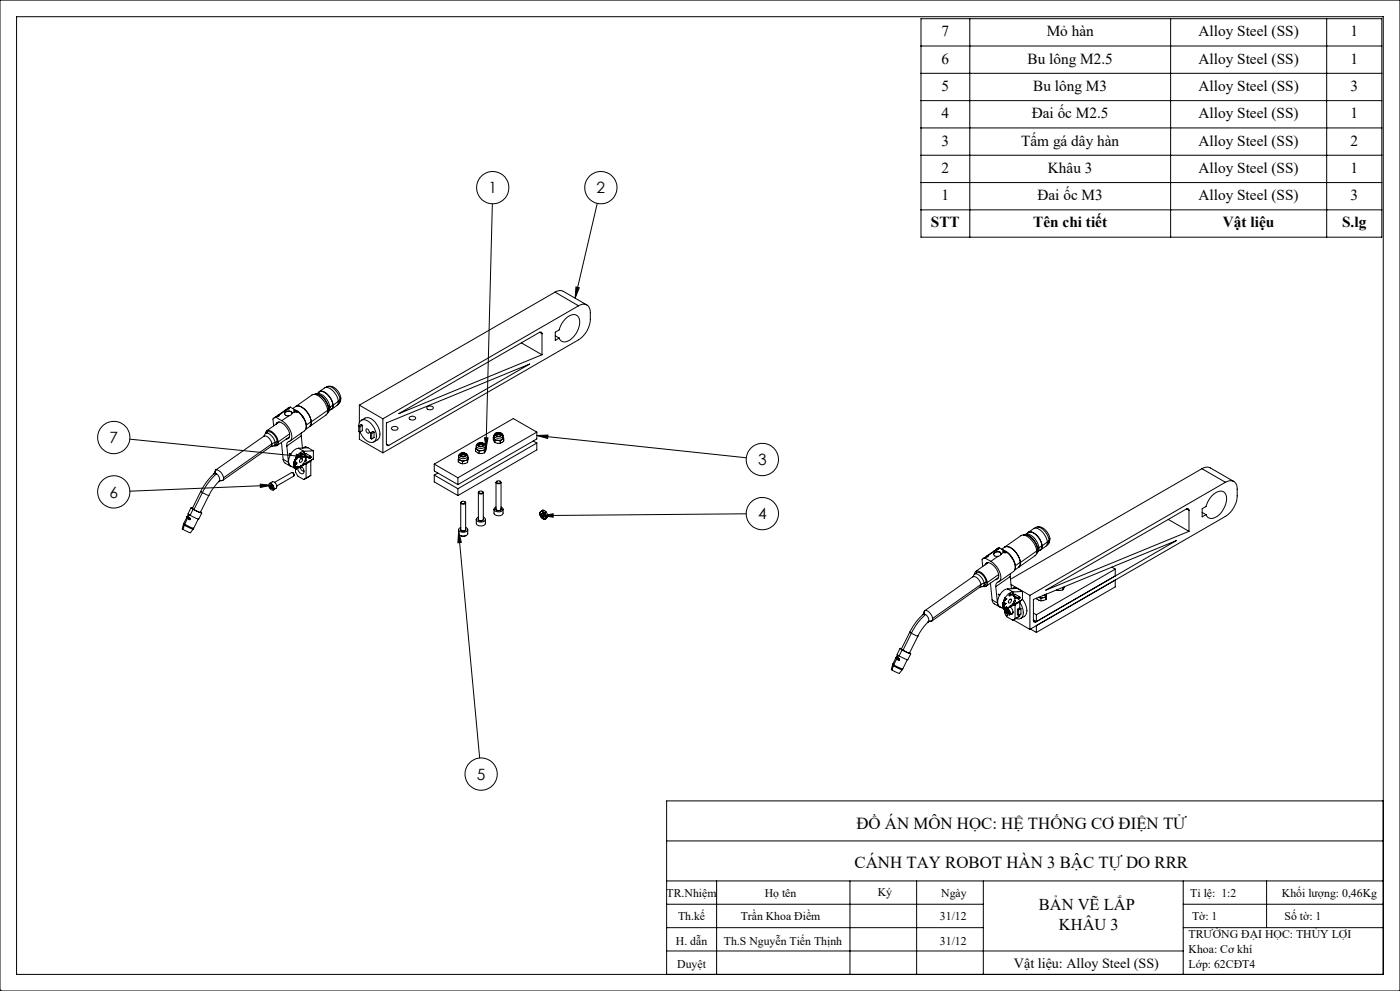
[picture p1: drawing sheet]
<svg xmlns="http://www.w3.org/2000/svg" width="420mm" height="297mm" viewBox="0 0 420 297" stroke-linecap="round" stroke-linejoin="round" font-family="sans-serif">
<g fill="none" stroke="#000" stroke-width=".3">
<path d="M5 5h410v287h-410zM276.3 5.6h138.2v65.5h-138.2zM276.3 13.8h138.2M290.9 5.6v65.5M351.2 5.6v65.5M398 5.6v65.5M276.3 22h138.2M276.3 30.2h138.2M276.3 38.3h138.2M276.3 46.5h138.2M276.3 54.7h138.2M147.7 61.1l-1.9 73.4"/>
<path d="M179.2 61l-6.7 28.4M276.3 62.9h138.2M161.9 99.6a.44 .44 0 0 1 .5 0 .44 .44 0 0 1 .2 .4M161.9 99.6l-42.2 24.4 42.9-17.7M161.9 99.6l.7 .4M166.5 87.6l.5-.3a2.14 2.14 0 0 1 2 0l7.1 4.1M166.5 87.6l7.1 4M166.5 87.6l-58.7 33.8M169.5 95.7a2.64 2.64 0 0 1 4-.7 5.8 5.8 0 0 1-2 6.5 2.29 2.29 0 0 1-3.5 .3l-.3-.5-1.1 .7v-2.4l1.1-.7 .9-2zM172.8 86l1 .3-1.3 3.1zM173.6 91.6a2.15 2.15 0 0 1 2.5-.2 2.15 2.15 0 0 1 1 2.3 8.3 8.3 0 0 1-3.5 8.1l-58.7 33.9M173.6 91.6l-58.7 33.9"/>
<path d="M94.2 118.2a2.72 2.72 0 0 1 3.2 1.5l1 1.7 .3 1.1M94.5 118.2a4.3 4.3 0 0 1 4 3.7l.1 .5M94.7 118a3.5 3.5 0 0 1 3.8 2.5l.5 1.5M95.1 118a1.95 1.95 0 0 1 3.2 .4l1.1 1.4 .5 1.6M95.5 117.6l.1-.1a2.42 2.42 0 0 1 3.2 1.3l.9 1.6 .2 1M95.8 117.4l1.6-1.1a2.5 2.5 0 0 1 2.9 1.3l.7 1.1 .5 1.6M97.7 116.1a1.92 1.92 0 0 1 2.8 .7l1.1 1.5 .4 1.6M98.6 115.8a3.7 3.7 0 0 1 3.6 3.5M102 119.9l-.1 .8-.6 .6M102 119.9l-.5 .3M102.2 119.3l-.2 1.3M102.2 119.3l-.2 .6"/>
<path d="M156.4 102.8l6.2 3.5M162.6 100v6.3M166.6 100.6l1.1 .7M38.9 131.6l53.2 5.4M79.2 130.7a1.03 1.03 0 0 1 .7-.8 1.03 1.03 0 0 1 1.1 .3l1 1.1 .5 1.4M79.2 130.7a2.3 2.3 0 0 1 2.4 2.3M79.2 130.7l-14.5 10.2M81.3 133.8l-14.5 10.2 .3-.8M81.6 133l-.3 .8M81.6 133l-14.5 10.2M82.5 132.7a.78 .78 0 0 1-.1 .8 .78 .78 0 0 1-.8 .2l-.3 .1M82.5 132.7l-.9 .3"/>
<path d="M82.5 125.1l-.3 .2M82.8 125.1l-.9 .5 .2 2M82.8 125.1l1.7 1M82.8 127.1l.2-.4a1.66 1.66 0 0 1 2.3 .5 3.7 3.7 0 0 1 1.3 4.1l-.7 .2M83 124.9l-.5 .2M83 124.9l-.2 .2M83.1 132.3a2.93 2.93 0 0 0-2.8-2.8l-.6 .3a.97 .97 0 0 1 .6-.8 .97 .97 0 0 1 1.1 .3l1.5 1.6 .6 1.5M83.1 132.3l-.1 .6-.8 .7a.91 .91 0 0 0 1-.2 .91 .91 0 0 0 .3-1M83.1 132.3l-.6 .4M83.2 126.6h.3M83.3 126.6l-.3 .4M83.6 124.3l.2 .1"/>
<path d="M83.6 124.3l-1.1 .8M83.6 124.3v.4M83.7 126.5l-3.7 2.6M83.8 124.4l-.2 .3-.6 .2M84.4 132.6l.5 5.1M84.5 126.1a5.9 5.9 0 0 1 3 5.5l-.2 .3a1.73 1.73 0 0 0-1.3 1.3v.5M84.9 137.7l.6 1.1 1.7 .9M84.9 137.7l1.6 .9M85.6 122.9l-2.3 1.6M86 122.8l-.4 .1M86 133.7l.5 4.9M86 122.8l-2.2 1.6"/>
<path d="M86.5 138.6a1.24 1.24 0 0 0 1 1.2M86.7 122.2h.2M86.7 122.2l-1.1 .7M86.7 124.6l-2.2 1.5M86.7 122.2v.3M86.8 136l.4 .1v.2zM86.9 122.2l-.3 .4-.6 .2M86.9 130.9l-3.8 2.6M86.9 130l-3.4 2.4M87.1 122l-.8 .4M87.1 122l-.2 .2M87.1 122l1.2 .7"/>
<path d="M87.2 136.1l-.1 .1M87.3 123.3l.3 .6M87.3 123.3a1.1 1.1 0 0 0-1.2-.1 1.1 1.1 0 0 0-.6 1l.4 .3 .8 .1M87.3 123.3v.1M87.3 123.4l.3 .4M87.3 123.4l-.7-.2-.7 .2-.5 .6M87.6 123.9l-.3 .5-.6 .2M88.1 139.1v.1M88.1 139.1h.1M88.1 139.2l.1 .1M88.2 139.3v.5M88.2 138.6h.1"/>
<path d="M88.2 139.8h.1M88.2 138.6v.5M88.3 138.5l-.1 .1M88.3 139.8l.1 .4M88.3 122.8a5.9 5.9 0 0 1 3.6 4.6M88.3 122.9l1 .5M88.3 123.4h1.1a5.2 5.2 0 0 1 2.2 5.4l-4.6 3.3M88.3 122.7l-.2 .3 .2 .4M88.3 123.4l-.7 .5M88.3 122.7l.1 .7M88.4 123.1l.7 .4M88.4 137.9h.1"/>
<path d="M88.4 137.9h.2M88.4 139.1l-.3 .1M88.4 139.1h.1M88.4 137.9l-.1 .6M88.4 137.9h.3M88.4 139h.1M88.4 139v.1M88.4 139l-.2 .1M88.4 139.1l-.2 .2M88.4 138.5l-.2 .1M88.4 138.5h.1M88.5 137.8l-.1 .1"/>
<path d="M88.5 139.5h.1M88.5 139l-.1 .1M88.5 138.4h.1M88.5 138.4l-.1 .1M88.5 139.5v.1M88.5 139.5l-.3 .3M88.5 138.5l-.3 .1M88.5 137.8h.2M88.5 139.6l-.2 .2M88.5 138.4l-.2 .1M88.5 139.1h.2M88.5 138.4v.1"/>
<path d="M88.5 139.1h.1M88.6 139.1h.1M88.6 137.9h.1M88.6 138.9h.1M88.6 138.8h.1M88.6 138.8v.1M88.6 138.7v.2M88.6 138.7h.3M88.6 138.7h.1M88.7 139l-.1 .1M88.7 139h.1M88.7 139l-.2 .1"/>
<path d="M88.7 139.9h.1M88.7 138.9h-.1M88.7 139.9l-.3 .3M88.7 140h.1M88.7 137.8h.1M88.7 137.8l-.1 .1M88.7 121.8a2.57 2.57 0 0 1 3.1 1.2l1.1 1.7 .5 1.7M88.7 121.8l4.9-3.4a2.54 2.54 0 0 1 3.1 1.2l1.1 1.7 .5 1.7M88.7 121.8a2.43 2.43 0 0 1 3 1.2l1.2 1.6 .5 1.7M88.7 121.8l-.9 .6M88.7 137.2h.1M88.7 138.9v.1"/>
<path d="M88.7 139v.1M88.7 139.9v.1M88.7 137.8v.1M88.7 138.9l.2 .1M88.8 137.2l-.3 .6M88.8 139l-.1 .1M88.8 139h.1M88.8 137.2h.2M88.8 138.9h.1M88.8 138.9v.1M88.8 138.9l.1 .1M88.9 138.7h.1"/>
<path d="M88.9 138.7l-.2 .1M88.9 136.1l3.2 .9-3.3 .2zM89 137.1l-.3 .1M89 137.1v.1M89 137.2l-.1 .1M89 137.2h.1M89 137.4h.1M89.1 137.3l.2 .1M89.1 137.4h.1M89.1 137.3v.1M89.1 137.3h.1M89.1 139.9v.1"/>
<path d="M89.1 139.9h.1M89.1 139.8v.2M89.1 140h.1M89.1 139.8v.1M89.1 139.8h.1M89.1 140l-.1 .1 .1-.1M89.1 137.2l.1 .1M89.2 137.2l.1 .1M89.2 139.8h.1M89.2 137.2l.1 .2M89.2 137.2l-.1 .1M89.2 139.8v.1"/>
<path d="M89.2 139.8h-.1M89.2 139.9l-.1 .1M89.2 137.3h-.1M89.2 137.3l.1 .1M89.2 139.9h-.1M89.2 139.9v.1M89.3 137.4h-.2M89.3 137.4h.1M89.3 139.8l.1 .1M89.4 139.8l-.1 .3M89.4 139.8l-.2 .4M89.4 139.9l-.2 .1"/>
<path d="M89.4 139.9l-.1 .1M89.6 134.3a4 4 0 0 0-2.7 5l1.9 1.3M89.6 134.3l1.6 1M89.6 134.3l2.8-.1 1.6 .9M90 139.8l-1.1 .7M90.1 137.6l.4-.2a.61 .61 0 0 1 .1 .8 .61 .61 0 0 1-.7 .2zM90.2 135.9l.2-.1a.31 .31 0 0 1 .1 .5 .31 .31 0 0 1-.5 0zM90.3 135.9l.3 .1M90.3 137.4l.5 .3M90.3 139.5l.2 .1M90.3 139.7a1.47 1.47 0 0 1 .5 2.3l-.9-.3-.5-.7-.1-.8M90.4 130.6l-4.4 3.1"/>
<path d="M90.4 130.6l.3 3.7M90.5 139.6l-.7 .4 .2-.2M90.5 139.8l-.3 .4M90.5 124.5l.5 .7M90.5 129.7l-.1 .9M90.5 139.6l-.2-.1-.3 .3M90.5 139.6h.1M90.6 139.9l-.4 .3M90.8 139.4h.1M90.8 139.4l-.3 .2M91 135.7l.2-.1a.31 .31 0 0 1 .1 .5 .31 .31 0 0 1-.5 0zM91.1 135.6l.2 .2"/>
<path d="M91.1 138.8l.2 .2M91.2 135.3a3.1 3.1 0 0 0-2.4 1.8l.2 .1M91.3 139l-.5 .4M91.3 139l-.2-.2-.3 .6M91.4 136.3l1.3 .8M91.5 139l.3 .1M91.5 137.9l.3-.1a.31 .31 0 0 1 0 .4 .31 .31 0 0 1-.4 .1zM91.7 137.8l.2 .1M91.8 136.8l-.1 .6 .4-.4M91.8 139.1v.1M91.8 139.2v4.1M91.9 127.4l-.1 .9"/>
<path d="M92.3 134.2l-.6-.4-.8 .5M92.7 137.1h.2M92.7 137.1l.1 .3M92.9 127.8l-1.2 .9M93.2 136.7v.4M93.2 136.7l-1.4-.8-.3 .3v.4l1.3 .8M93.2 136.7l-.5 .4M93.2 137.1l-.4 .3M93.2 137.1l-.1-.3-.2 .3M93.2 137.1l-.2 .2-.1-.2M93.2 137.1h.1M93.2 138.3l-1.4 .8"/>
<path d="M93.2 138.3v4.2l-1.4 .8M93.4 137.9l-.2 .4M93.4 126.4l-.1 .9-.4 .5M93.4 126.3l-.1 .9-.4 .6M93.4 137.9l-2 1.1 .4 .2M93.4 126.3l-1.5 1.1M94 137.5l-5.2 3.1M94 135.1l-2.8 .2M94 135.1v2.4M94 137.5l-.6 .4M98.3 123l-.3 1.2-5.1 3.6M98.3 123l-4.9 3.4"/>
<path d="M98.6 122.4l-.3 1.2M98.6 122.4l-.4 .3M98.7 122.5l-.1 .9-.4 .5M99 122l-.5 1.5M99 122l-.3 .5M99.9 121.4v.4a1.68 1.68 0 0 1-1.2 1.3M99.9 121.4l-.9 .6M99.9 121.4a1.17 1.17 0 0 1-.7 1.4M101.5 120.3l-.3 1.1-1.7 1.3M101.5 120.3l-1.6 1.1M107.6 127.7a1.66 1.66 0 0 1 1-1.8 1.66 1.66 0 0 1 1.9 .4 5 5 0 0 1 2 5.8 2.26 2.26 0 0 1-3.4-.8l-1.1-1.8M107.6 127.7l.4 .2"/>
<path d="M107.6 127.7v1.6l.4 .2M107.8 121.4l7.1 4.1M107.8 129.4v2.3l7.1 4M107.8 121.4v5.3M108 127.9v1.6M108.4 125.9a2.61 2.61 0 0 1 4.1 .6 4.7 4.7 0 0 1 1.1 5l-1.5 .9M108.7 127.5v1.6l-.7 .4M108.7 127.5l-.4-.3-.7 .5M108.7 127.5l-.7 .4M109.9 128.5a.77 .77 0 0 1 .7 .5 .77 .77 0 0 1-.1 .9l-.6-.5zM111.2 129.7l.3 .2M111.2 129.7v1.6l.3 .2"/>
<path d="M111.5 129.9v1.6M112.2 129.5v1.6l-.7 .4M112.2 129.5l-.3-.2-.7 .4M112.2 129.5l-.7 .4M114.9 125.5v10.2M115.9 133.1a.44 .44 0 0 0 .2 .4 .44 .44 0 0 0 .5 0M115.9 133.1v-6.4l43-17.6-42.3 24.4M115.9 133.1l.7 .4M117.5 128.2a1.16 1.16 0 0 1 1.9 .2 1.24 1.24 0 0 1-2 0zM122.8 125.1a1.14 1.14 0 0 1 1.9 .3 1.19 1.19 0 0 1-2-.1zM128.1 122.1a1.17 1.17 0 0 1 1.9 .2 1.19 1.19 0 0 1-2 0zM130.3 139.1v2l7.1 4.1"/>
<path d="M130.3 139.1l7.1 4.1M137.5 137.8v.6l1.2 .6M137.5 137.8l.6 .1M137.6 136.7a1.44 1.44 0 0 1 1.3-1 1.44 1.44 0 0 1 1.4 1M137.6 136.7v.8l.5 .4M137.6 136.7a1.57 1.57 0 0 0 2.7 0M137.6 137.3l-.1 .5M138.1 136.1a1.08 1.08 0 0 1 1.8 .4 1.16 1.16 0 0 1-1.9-.2zM138.1 136.5a1.2 1.2 0 0 1 1.7 0M138.1 137.9l1.4 .1M138.1 136.1a1 1 0 0 1 1.7 .4 1.08 1.08 0 0 1-1.8-.2zM138.1 137.9l.6 .4"/>
<path d="M138.4 136.8a.62 .62 0 0 1 .6-.5 .62 .62 0 0 1 .6 .5M138.7 138.3v.7M139.5 138l-.8 .3M140.2 138.6l-1.5 .4M140.2 138h-.7M140.2 138v.6M140.3 137.4l-.1 .3-.7 .3M140.3 137.4l-.1 .6M140.3 136.7v.7M140.3 137l.1 .1M140.4 137.1l-.2 1.5M140.4 137.1l-.1 .3"/>
<path d="M142.7 134.5a1.27 1.27 0 0 0 1.1 1.4M142.7 134.5l.5 .3M142.9 133.6v.7l.3 .5M142.9 133.6a1.61 1.61 0 0 0 2.7 0M142.9 134.2l-.2 .3M142.9 133.6a1.42 1.42 0 0 1 1.4-1 1.42 1.42 0 0 1 1.3 1M143.2 134.8l1.3 .2M143.2 134.8l.6 .4M143.3 133.1a1.19 1.19 0 0 1 1.9 .2 1.07 1.07 0 0 1-1 .6 1.07 1.07 0 0 1-.9-.8zM143.4 133.5l.7-.4h.6l.4 .4M143.5 133a.88 .88 0 0 1 1-.3 .88 .88 0 0 1 .6 .8 1 1 0 0 1-1.7-.3zM143.7 133.7a.63 .63 0 0 1 .6-.4 .63 .63 0 0 1 .6 .4"/>
<path d="M143.8 135.2v.7M144.5 135l-.7 .2M144.5 135h.8M145.3 135.7l-1.5 .2M145.3 135v.7M145.4 131.2h1l-.6 3.3zM145.6 134.5l-1.1 .5M145.6 134.5l-.3 .5M145.6 133.6v.9M145.6 134l.2 .2M145.8 134.2v.6l-.5 .9M145.8 134.2l-.2 .3"/>
<path d="M148 131.1v.7l.5 .8M148 131.1l.3 .3M148.2 130.6a1.44 1.44 0 0 1 1.4-1 1.44 1.44 0 0 1 1.3 1M148.2 130.6l.1 .8M148.2 130.6a1.55 1.55 0 0 0 2.7 0M148.2 130.9l-.2 .2M148.3 131.4l1 .6M148.3 131.4l.2 .6M148.5 132.6l1.6 .3M148.5 132h.8M148.5 132v.6M148.6 130a1.13 1.13 0 0 1 1.9 .3 1.04 1.04 0 0 1-1 .5 1.04 1.04 0 0 1-.9-.8z"/>
<path d="M148.7 130.4a1.32 1.32 0 0 1 1.8 0M148.7 130a1.05 1.05 0 0 1 1.8 .3 .96 .96 0 0 1-1 .5 .96 .96 0 0 1-.8-.8zM148.9 130.6a.66 .66 0 0 1 .7-.4 .66 .66 0 0 1 .6 .4M149.3 132l.8 .1M150.1 132.1v.8M150.6 131.7l-1.3 .3M150.6 131.7l-.5 .4M150.9 130.6v.7l-.3 .4M150.9 131.1l.2 .4M151.1 131.5v.6l-1 .8M151.1 131.5l-.5 .2M160 132.2l1 .6"/>
<path d="M161 130.5l3.4-.1-.1 1zM161 132.8l-23.6 13.7M161 129.5v2l-23.6 13.7M161 132.8v2l-23.6 13.7M161 129.5l-23.6 13.7M161 129.5l-7-4.1-23.7 13.7M161 130.5l62.9 6.7M55 157.1l-.3 1.4 .2 .1M55 157.1l.3 .3M55.1 156.8l.3 .3M55.1 156.8l-.1 .3M55.3 157.4l2.7 1.2"/>
<path d="M55.3 157.4l-.4 1.2M55.4 157.1l-.1 .3M55.4 157.1l2.7 1.2M56 155.1h.1M56.1 155v.1M56.1 155.1h.1M56.1 155h.1M56.1 155.1v.1M56.1 155.2h.1M56.2 155.3h.1M56.2 154.9h.1M56.2 154.9l-.1 .1"/>
<path d="M56.2 155h.1M56.2 155.2v.1M56.2 155l-.1 .2M56.2 154.8h.1M56.2 154.8l-.1 .2M56.3 154.9l-.1 .1M56.3 154.9l-.2 .2M56.3 154.9h.1M56.3 155.4l-.9 1.7M56.3 155.4h.1M56.3 155.1v.3M56.3 155.3h.1"/>
<path d="M56.3 155.3l.1 .1M56.3 155.1v.2M56.4 155.3h-.1M56.4 155.2l-.1 .2M56.4 155l-.1 .1M56.4 155v.2M56.4 155h.1M56.4 155.2v.1M56.4 155l-.1 .3M56.5 155l-.1 .2M56.5 155.3v.1M56.5 155.4h.1"/>
<path d="M56.5 154.1l-1.4 2.7M56.5 155.3h-.1M56.5 155.3h.1M56.6 155.3h.1M56.6 155.3v.1M56.6 155.3h-.1M56.6 155.3v.2l-.2-.2M56.6 155.4h-.1M56.6 155.5l.1 .1M56.8 155.2l.2 .1M56.8 155.2l.1 .1M56.8 154.3l-.4 .7"/>
<path d="M56.9 155.3l-.3 .2M56.9 155.3h.1M57 155.7h.1M57 155.3l-.3 .3M57.1 155.4h.1M57.1 155.4l-.1 .3M57.3 152.2l-.9 1.8 .6 .4M57.7 152.4l.5 .3M57.7 152.3l-.4-.2 .6 .5M57.9 152.6l2.6 1.1-.3-.2M57.9 152.6l-.9 1.8M58 158.6l-.9 1.1-2.2-1.1"/>
<path d="M58.1 158.3l-.1 .3M58.2 152.7l1.9 .9M59.5 155.6l-1.4 2.7M60.2 147.3l.5 .3M60.2 147.3l-2.5 5.1M60.5 153.8l-.9 1.8-2.6-1.2M60.7 147.6l2 .9M60.7 147.6l-2.5 5.1M62.7 148.5l-2.6 5.1M64.3 142a17.7 17.7 0 0 0-4.1 5.3M64.3 142h.6M64.7 140.9l-.6 1.2"/>
<path d="M64.7 140.9a2.42 2.42 0 0 1 2.4 2.3M64.7 140.9l-.4 1.1M64.9 142a18.2 18.2 0 0 0-4.2 5.6M64.9 142a1.92 1.92 0 0 1 .9 2.2M65.7 144.3l-1.8 2.1-1.2 2.1M65.9 144.1l-.1 .1M65.9 144.1l.8-.1zM78.1 145.1l3.3 .3-3.3 .7zM80.8 145a1.13 1.13 0 0 1 1.1 .6 1.13 1.13 0 0 1-.2 1.3 1.33 1.33 0 0 1-.9-1.9zM80.8 144.9l.9-.5a1.28 1.28 0 0 1 1.1 2l-.8 .5a1.31 1.31 0 0 0-1.2-2zM81 145.9l.4 .5M81.4 145.4h-.4v.5"/>
<path d="M81.4 145.4l.3 .5v.4l-.3 .1M81.4 145.4l.2 .5M81.4 145.4h.1M81.4 145.4v.3M81.4 145.7l-.4 .2M81.4 145.7l.2 .2M81.4 145.4l-42.5 1.8M81.6 145.9l.1 .2zM81.7 146.2l-.3 .2M87.8 141.7l.4 .7M88.2 142.4l-.2-.6-.5-.2-5.1 3M88.2 142.4l-.1 .3-5.1 3"/>
<path d="M88.4 140.2h.1M88.4 140.3h.1M88.5 140.3l.3 .2M88.7 140.5v1l.7 1.2 1.7 1M88.8 140.5h.1M88.7 140l-.2 .3M88.7 140.5h.1M88.9 140.5l-.1 .1M88.9 140.2h.1M88.9 140.2l-.1 .3M89 140.2h.1M89 140.2l-.1 .3"/>
<path d="M89 140.2v.1M89 140.3h.1M89.1 140.2h.1M89.2 140v.2M89.3 140.2h-.1M89.3 140.1l-.1 .1M89.3 140v.2M89.3 140v.1M89.4 140.2h.8M90.2 140.2l.5 .9 .5-.1M91.8 143.3l-.7 .4M92.5 142.9l-1.4 .8"/>
<path d="M130.3 142.4l7.1 4.1M130.3 142.4v2l7.1 4.1M131.3 141.8l-1 .6M137.4 143.2v2M137.4 146.5v2M137.6 159.3l.8 3.3-1 .1zM137.6 158.7v1.2a1.61 1.61 0 0 0 2.7 0v-1.2M137.6 159.3l6.3 67.9M138.2 150.7v8a.86 .86 0 0 0 1.5 0v-8M138.2 158.1a.73 .73 0 0 0-.6 .9 .73 .73 0 0 0 .9 .5h.8a.73 .73 0 0 0 1-.5 .73 .73 0 0 0-.6-.9M138.2 158.6a.75 .75 0 0 0 .8 .6 .75 .75 0 0 0 .7-.6M138.4 150.5a.55 .55 0 0 1 .7-.3 .55 .55 0 0 1 .3 .6h-.9z"/>
<path d="M138.5 150.3l-.2 .3a.7 .7 0 0 0 .7 .5 .7 .7 0 0 0 .6-.6l-.2-.2M142.9 155.7v1.1a1.6 1.6 0 0 0 2.7 0v-1.1M143.5 155a.71 .71 0 0 0-.6 .8 .71 .71 0 0 0 .8 .6h1.2a.69 .69 0 0 0 .7-.7 .69 .69 0 0 0-.6-.7M143.5 147.6v8M143.5 155.5v.1M143.8 147.3a.56 .56 0 0 1 .6-.2 .56 .56 0 0 1 .4 .6 .56 .56 0 0 1-.7 .2 .56 .56 0 0 1-.3-.6zM143.8 147.3l-.2 .1a.71 .71 0 0 0 .6 .7 .71 .71 0 0 0 .8-.4l-.3-.4M145 147.6v8a.84 .84 0 0 1-1.5 0M145 155.5a.78 .78 0 0 1-.7 .7 .78 .78 0 0 1-.8-.6M148.2 152.6v1.2a1.56 1.56 0 0 0 2.7 0v-1.2M148.8 144.6v8a.88 .88 0 0 0 1.5 0v-8M148.8 151.9l-.6 .6a1.51 1.51 0 0 0 1.3 .9 1.51 1.51 0 0 0 1.4-.8l-.6-.7"/>
<path d="M148.8 152.5a.77 .77 0 0 0 .8 .6 .77 .77 0 0 0 .7-.6M149 144.2a.56 .56 0 0 1 .7-.2 .56 .56 0 0 1 .4 .6 .56 .56 0 0 1-.7 .3 .56 .56 0 0 1-.4-.7zM149.1 144.2l-.2 .1a.69 .69 0 0 0 .6 .8 .69 .69 0 0 0 .8-.5l-.3-.4M150.4 152.5l-.1 .4M162.1 154.4l.7 1M162.1 153.5v.9M162.1 153.5h.8M162.1 153.5l-.2 .2 .2 .7M162.5 154a.59 .59 0 0 1 .7 .3 .59 .59 0 0 1-.2 .7l-.5-.4zM162.5 153.1l.4 .4M162.5 153.1a1.11 1.11 0 0 1 1.4 .4M162.5 153.1l-.4 .4"/>
<path d="M162.6 153.9l-.1 .5 .3 .5M162.7 154.5l3.2-.5v1zM162.8 155.4h.8M162.8 155.4l.6 .3M162.8 154.9l.4 .1M162.9 153.5l.8 .9M162.9 153.5l.6 .2M163 154.1l-.2-.2a.47 .47 0 0 0-.1 .7 .47 .47 0 0 0 .6 .2l-.3-.7M163.5 153.7l.2 .7M163.6 155.4l-.2 .3M163.7 154.4l-.1 1M163.7 154.4l.3 .6"/>
<path d="M163.9 153.5l.5 1.3M163.9 153.5l-.4 .2M164 155l-.4 .4M164.4 154.8l-1 .9M164.4 154.8l-.4 .2M223.9 154l-61.2 .5M308.3 159.8l.1-.1a2.37 2.37 0 0 1 3.1 1.2l.9 1.6 .2 1.1M308.5 159.5l1.6-1.1a3.3 3.3 0 0 1 3.6 2.5l.5 1.6M310.4 158.3a1.9 1.9 0 0 1 2.8 .7l1.1 1.5 .4 1.5M311.3 157.9a3.8 3.8 0 0 1 3.7 3.6M350.5 155.7l6.2 3.5M356 152.5a.44 .44 0 0 1 .5 0 .44 .44 0 0 1 .2 .4"/>
<path d="M356 152.5l-42.3 24.4 43-17.7M356 152.5l.7 .4M356.7 152.9v6.3M360.6 140.5l.5-.3a2.16 2.16 0 0 1 2 0l7 4.1M360.6 140.5l7 4M360.6 140.5l-57.5 33.1M360.6 153.6l1.2 .6M363.5 148.6a2.92 2.92 0 0 1 3.8-1 4.8 4.8 0 0 1-.7 5.7 3.7 3.7 0 0 1-3.9 2l-.9-1.1-1.2 .7v-2.4l1.2-.7 .5-1.3zM367.6 144.5a2.15 2.15 0 0 1 2.5-.2 2.15 2.15 0 0 1 1.1 2.3 8.3 8.3 0 0 1-3.6 8.2l-58.6 33.8M367.6 144.5l-58.6 33.9M138 160.5l.7 .2 1.2-.2M291.9 172.9a1.04 1.04 0 0 1 .7-.9 1.04 1.04 0 0 1 1.1 .3l1 1.2 .5 1.3"/>
<path d="M291.9 172.9a2.33 2.33 0 0 1 2.4 2.3M291.9 172.9l-14.5 10.2M294 175.9l-14.5 10.2 .3-.8M294.3 175.2l-.3 .7M294.3 175.2l-14.5 10.1M294.3 175.9h-.3M295.2 174.8l-.9 .4M295.2 174.8a.76 .76 0 0 1-.1 .9 .76 .76 0 0 1-.8 .1M295.3 167.2l-.4 .2M295.5 167.2l-.9 .5 .2 2.1M295.5 167.2l1.8 1M295.5 169.3l.1-.1a1.17 1.17 0 0 1 1.9-.1 4.3 4.3 0 0 1 2 4.1l-.4 .4-.5 .1"/>
<path d="M295.7 167l-.4 .2M295.7 167l-.2 .2M295.9 174.4a3.5 3.5 0 0 0-2.7-2.9l-.9 .4a.99 .99 0 0 1 .7-.8 .99 .99 0 0 1 1.1 .3l1.2 1.1 .9 2.1M295.9 174.4l-.1 .7-.9 .7a.94 .94 0 0 0 1-.2 .94 .94 0 0 0 .3-1M295.9 168.8h.3M295.9 174.4l-.7 .4M296 168.7l-.3 .5M296.3 166.5h.2M296.3 166.5l-1 .7M296.3 166.5v.3M296.4 168.6l-3.7 2.7M296.5 166.5l-.1 .3-.7 .2"/>
<path d="M297.1 174.8l.5 5M297.3 168.2a5.8 5.8 0 0 1 2.8 5.5l-.4 .6a1.28 1.28 0 0 0-1 1.5M297.6 179.8l.3 .9 2 1.2M297.6 179.8l1.6 .9M298.3 165.1l-2.3 1.6M298.7 175.8l.5 4.9M298.8 164.9l-.5 .2M298.8 164.9l-2.3 1.6M299.4 164.3l.1 .1M299.4 164.3l-1.1 .8M299.4 166.8l-2.1 1.4M299.4 164.3v.4"/>
<path d="M299.5 164.4l-.2 .3-.5 .2M299.6 173.1l-3.8 2.6M299.6 172.2l-3.4 2.4M299.8 164.2l-.8 .3M299.8 164.2l-.3 .2M299.8 164.2l1.2 .7M299.9 178.3l-.1 .1M299.9 178.3v.1M299.9 178.3l-.4-.2 .4 .3M300 165.5l.3 .6M300 165.5a1.08 1.08 0 0 0-1.2-.2 1.08 1.08 0 0 0-.6 1.1l.5 .3 .7 .1M300 165.6l.3 .4"/>
<path d="M300 165.6l-1.1-.2-.6 .3-.2 .5M300 165.5v.1M300.3 166.1l-.3 .4-.6 .3M301 164.9a6.2 6.2 0 0 1 3.6 4.6M301 165.6h1.1a6 6 0 0 1 2.4 5l-.4 .7-4.3 3M301 164.9l-.2 .3 .2 .4M301 165.6l-.7 .5M301 164.9l.1 .7M301.1 165.1l.9 .5M301.1 165.2l.7 .4M301.2 179.9l.1 .1M301.2 179.9h.2"/>
<path d="M301.4 179.9h.1M301.4 179.9l-.1 .1M301.4 164a2.73 2.73 0 0 1 3.1 1.2l1.1 1.7 .5 1.7M301.4 164l4.9-3.5a2.59 2.59 0 0 1 3.1 1.3l1.1 1.6 .5 1.7M301.4 164a3.1 3.1 0 0 1 3.4 1.6l1 1.8 .3 1.1M301.4 164l-.9 .6M301.4 179.3h.1M301.4 179.3l-.2 .6M301.4 179.9l-.1 .2M301.4 179.3h.3M301.5 179.2l-.1 .1M301.5 179.2l.2 .1"/>
<path d="M301.5 179.2h.1M301.7 179.3l-.1 .1M301.7 179.3h.1M301.8 179.4l.2 .1M301.8 179.5v.1M301.8 179.5h.1M301.8 179.4v.1M301.9 179.3v.1M301.9 179.4h-.1M301.9 179.4v.1M301.9 179.4l.1 .1M301.9 179.5l-.1 .1"/>
<path d="M301.9 179.5h.1M302.3 176.5a4 4 0 0 0-2.8 5l2 1.2M302.3 176.5l1.6 .9M302.3 176.5l2.9-.1 1.5 .9M302.8 179.7l.4-.2a.62 .62 0 0 1 .1 .8 .62 .62 0 0 1-.8 .3zM302.9 178.1l.2-.1a.31 .31 0 0 1 .1 .4 .31 .31 0 0 1-.5 .1zM303 178l.2 .1M303 179.6l.5 .2M303.1 172.8l-4.4 3M303.1 172.8l.3 3.6M303.2 166.6l.5 .8M303.2 171.9l-.1 .9"/>
<path d="M303.3 175.2l5.7 3.2M303.7 177.9l.2-.1a.3 .3 0 0 1 .1 .4 .3 .3 0 0 1-.5 .1zM303.8 177.8l.3 .1M303.9 177.4a3.2 3.2 0 0 0-2.4 1.8M304.1 178.4l1.3 .8M304.4 179.9l.2 .2M304.5 179l-.1 .6 .4-.5M304.6 169.5v1M305 176.4l-.7-.4-.7 .4M305.4 179.2h.1M305.4 179.2l.1 .3M305.6 170l-1.2 .8"/>
<path d="M305.9 178.9l.1 .3M305.9 178.9l-1.5-.8-.2 .2v.4l1.3 .8M305.9 178.9l-.5 .3M305.9 179.2l-.1-.2-.3 .2M305.9 179.2l-.2 .3-.2-.3M305.9 179.2h.1M306 179.2l-.5 .3M306.1 168.6l-.1 .9-.4 .5M306.1 168.5l-.1 .9-.4 .6M306.1 168.5l-1.5 1M306.7 179.6a3.9 3.9 0 0 1 .6 5.1l-1.1 .6M306.7 177.3l-2.8 .1"/>
<path d="M306.7 177.3v2.4M306.7 179.7l-2.7 1.6M306.7 179.7l-.6 .4M307 160.3a2.79 2.79 0 0 1 3.1 1.6l1 1.6 .3 1.2M307.2 160.4a4.3 4.3 0 0 1 4 3.7l.1 .5M307.3 160.2a3.5 3.5 0 0 1 3.9 2.4l.5 1.5M307.8 160.1a1.99 1.99 0 0 1 3.2 .4l1.1 1.5 .5 1.5M309 178.4v10.2M311 179.2v.3l1.3 .6M311 165.1l-.3 1.3-5.1 3.6M311 165.1l-4.9 3.5M311.3 164.6l-.3 1.1"/>
<path d="M311.3 164.6l-.3 .2M311.4 164.7l-.1 .9-.4 .4M311.7 164.1l-.1 .9-.4 .7M311.7 164.1l-.3 .6M312.3 179.4v.7M312.6 163.5v.5a1.65 1.65 0 0 1-1.2 1.3M312.6 163.5l-.9 .6M312.6 163.6l-.1 .8-.6 .6M313 179.1l-1.4-.1 .7 .4M313 179.1l-.7 .3M313.6 178.2l-.8 .3M313.8 179.7l-1.5 .4"/>
<path d="M313.8 179l-.8 .1M313.8 179v.7M313.8 178.5l-.2 .4-.6 .2M313.8 178.5v.5M313.9 178.1l-.1 1.6M313.9 178.1l-.1 .4M314.2 162.5l-.3 1.1-1.7 1.2M314.2 162.5l-1.6 1.1M314.7 162l-.1 .8-.6 .6M314.7 162l-.5 .4M315 161.5l-.3 1.2M315 161.5l-.3 .5"/>
<path d="M317 176.8l.3 .1M317.3 176.7v.2M318.7 176.1h.1M318.8 176.8l-1.5 .1M318.8 176.1v.7M318.9 176l-.1 .1M319.3 175.8l-.5 1M333.6 170l1 .6M334.6 170.6v2M334.6 170.6l-23.7 13.7M267.8 199.3l-.4 1.3 .2 .2M267.8 199.3l.2 .2"/>
<path d="M267.9 199l.2 .2M267.9 199l-.1 .3M268 199.5l2.7 1.2M268 199.5l-.4 1.3M268.1 199.2l-.1 .3M268.1 199.2l2.7 1.3M268.7 197.2h.1M268.7 197.3h.1M268.8 197.2h.1M268.8 197.3h.1M268.9 197.2h.1M268.9 197.4h.1"/>
<path d="M268.9 197.2l-.1 .1M268.9 197.1h.1M268.9 197.1l-.1 .1M268.9 197.1l-.2 .2M268.9 197h.1M268.9 197l-.2 .2M268.9 197l-.1 .2M269 197l-.1 .2M269 197.1h-.1M269 197.1h.1M269 197v.1M269 197.5h.1"/>
<path d="M269 197.5l-.9 1.7M269.1 197.2l-.1 .3M269.1 197.2h.1M269.2 197.2h.1M269.2 197.5v.1M269.2 197.1l-.2 .4M269.2 197.1h.1M269.2 197.2l-.2 .3M269.2 197.6h.1M269.2 196.2l-1.3 2.8M269.2 197.4v.1M269.3 197.4l-.1 .2"/>
<path d="M269.3 197.4l-.1 .1M269.3 197.4h.1M269.3 197.4v.1M269.3 197.7h.1M269.5 197.4h.2M269.5 197.4l.1 .1M269.5 197.4l.2 .1M269.5 196.5l-.3 .6M269.6 197.5l-.3 .2M269.6 197.5h.1M269.7 197.9h.1M269.7 197.4l-.4 .3"/>
<path d="M269.8 197.6h.1M269.8 197.5l-.1 .4M269.8 197.5v.1M269.8 197.6l-.1 .3M270 194.3l-.9 1.8 .6 .5M270.5 194.4l-.5-.1 .7 .5M270.7 194.8l2.5 1.1-.3-.3M270.7 194.8l-1 1.8M272.2 197.7l-1.4 2.8M272.9 189.4l-2.5 5.1 .5 .4M272.9 189.4l.5 .4M273.2 195.9l-.9 1.8-2.6-1.1"/>
<path d="M273.4 189.8l2 .8M273.4 189.8l-2.5 5.1M275.4 190.6l-2.6 5.1-1.9-.8M277 184.1a17 17 0 0 0-4.1 5.3M277 184.1h.6M277.4 183.1l-.6 1.1M277.4 183.1a2.4 2.4 0 0 1 2.4 2.2M277.4 183.1l-.4 1M277.6 184.1a18.5 18.5 0 0 0-4.2 5.7M277.6 184.1a1.79 1.79 0 0 1 .9 2.2M278.4 186.4l-1.8 2.1-1.2 2.1M278.5 186.3l-.1 .1"/>
<path d="M278.6 186.3h-.1M278.6 186.3l.9-.1zM278.6 186.3l-.2 .1M299.2 180.7a1.22 1.22 0 0 0 1 1.3M300.8 181.4h.1M300.9 181.3l-.1 .1M300.9 181.4v.5M300.9 181.9v.1M300.9 180.7v.1M300.9 181.9h.1M300.9 180.8v.5M300.9 182l.2 .4"/>
<path d="M301 180.6l-.1 .1M301.1 182.4h.1M301.1 181.2l-.3 .2M301.1 181.2v.1M301.1 181.1l.1 .1M301.1 181.1v.1M301.1 182.4l.1 .1M301.1 181.3l-.2 .1M301.1 181.1l-.2 .2M301.1 180.7h-.2M301.1 180.7h.1M301.2 182.5l.2 .2"/>
<path d="M301.2 181.7h.1M301.2 181.2l-.1 .1M301.2 180.5v.1M301.2 180.5h.1M301.2 180.5l-.1 .2M301.2 181.6v.2M301.2 181.8l-.3 .2M301.2 181.7l-.3 .2M301.2 180.7l-.3 .1M301.2 180.5l-.2 .1M301.2 181.6v.1M301.2 181.7v.1"/>
<path d="M301.2 180.6v.1M301.3 181.3h.1M301.3 181.2h.1M301.3 181v.1M301.3 181.2l.1 .1M301.3 181h.1M301.3 181l.1 .1M301.3 180v.1M301.3 180.1l-.2-.1-.1 .6M301.3 181.1v.1M301.3 181.1h.1M301.3 181.1v.2"/>
<path d="M301.3 182.1h.1M301.3 182.6v1l.7 1.3 1.8 1M301.3 182.1l-.2 .3M301.3 180.9h.2M301.3 180.9h.1M301.3 182.1l.1 .1M301.4 181l-.1 .1M301.4 182.1h.1M301.4 182.7h.1M301.4 182.2l-.2 .3M301.4 181.1l.2 .1M301.4 181.1v.2"/>
<path d="M301.4 181.1h.1M301.4 182.1v.1M301.4 180.9h.1M301.5 180.9l-.1 .1M301.5 181.1h.1M301.5 182.6l.1 .1M301.5 181.1h-.1M301.5 181l.1 .2M301.5 181.1l.1 .1M301.5 182.6v.1M301.6 180.9h.1M301.6 180.9l-.3-.1v.3"/>
<path d="M301.6 180.9l-.2 .1M301.6 182.7h-.1M301.6 182.4h.1M301.6 182.4l-.2 .3M301.7 182.4h.1M301.7 182.4l-.2 .2M301.7 182.2v.1M301.7 182.4l-.1 .3M301.8 182l.1 .1M301.8 182v.1M301.8 182.1h.1M301.8 182h.1"/>
<path d="M301.8 182.1l-.1 .1M301.8 182.3h.1M301.9 184.5h.1M301.9 181.9v.1M301.9 183.4l.3 .4M301.9 182.1l.2-.1-.1 .2M301.9 182.1v.2M301.9 182h.1M301.9 182l-.1 .1M301.9 182h-.1M301.9 182v.1M301.9 182.1v.1"/>
<path d="M301.9 182.1h-.1M301.9 182.2v.1M302 182h.1M302 182.2l-.1 .1M302 182.2h.1M302 182l-.1 .2M302 182v.2M302 182.4a1.17 1.17 0 0 1 .6 1.9l-.7-.4-.4-.7v-.5M302.2 182.3a1.43 1.43 0 0 1 .6 2l.9-.5 .2-.4M302.2 182.8l-.3 .1v.5M302.2 182.8l.4 .5v.5h-.4M302.3 182.9l.1 .5"/>
<path d="M302.3 182.9h.1M302.3 182.9v.2M302.3 183.1l-.4 .3M302.3 183.1l.1 .3M302.4 183.4l.2 .1zM302.6 183.6l-.4 .2M302.8 182l-1.2 .7M303 181.9a1.47 1.47 0 0 1 .5 2.2h-.4M303 181.9h.1M303 181.6l.2 .1M303.2 181.7l-.7 .4 .3-.1M303.2 181.7l-.2-.1-.2 .4"/>
<path d="M303.2 181.7h.1M303.5 181.5h.1M303.5 181.5l-.3 .2M303.8 180.9l.3 .2M304 185.8l5 2.8M304 181.3l-.5 .2M304.1 181.1l-.1 .2M304.1 181.1l-.3-.2-.3 .6M304.2 181.2l-2.7 1.5M304.2 181.2l.3 .2M304.2 181.1l.3 .1M304.3 180l.3-.1a.34 .34 0 0 1 0 .5 .34 .34 0 0 1-.5 0z"/>
<path d="M304.5 181.2v.2M304.5 181.4v4.1l-.7 .4M305.2 182.6l.4 .2M305.2 182.6v1.7l.4 .2M305.6 182.8v1.7M305.9 180.6a3.8 3.8 0 0 1 .4 4.7l-.8 .2-.8-.2M305.9 184.6l-.7 .5M305.9 180.4l-1.4 .8M305.9 184.6l-2.1 1.3M305.9 180.4v1.8M305.9 184.3v.3M305.9 182.2l.4 .2"/>
<path d="M305.9 182.2l-.7 .4M306.1 180.1l-.2 .3M306.1 180.1l-1.9 1.1M306.3 182.4v1.6l-.7 .5M306.3 182.4l-.7 .4M309.1 188.5l1.8 1M310 186a.44 .44 0 0 0 .2 .4 .44 .44 0 0 0 .5 0M310 183.7l.9 .6M310 186v-6.3l43-17.7-42.3 24.4M310 186l.7 .4M310.9 187.5l23.7-13.7v2.1l-23.7 13.6zM310.9 184.3v2l-.9-.5"/>
<path d="M270.7 200.7l-.9 1.1-2.2-1M270.8 200.5l-.1 .2M200 252h215M415 240h-215v52M200 264h215M200 271h95M200 278h95M215 264v28M255 264v28M275 264v28M295 264v28M355 271h60"/>
<path d="M355 278h60M355 264v28M380 264v14M-.1 297h420.1v-297h-420v297.1M0 297v.1M.4 296.6l-.4 .5M200 285h155"/>
<circle cx="147.8" cy="56.3" r="4.8"/>
<circle cx="180.3" cy="56.3" r="4.8"/>
<circle cx="34.1" cy="131.1" r="4.8"/>
<circle cx="228.7" cy="137.7" r="4.8"/>
<circle cx="34.1" cy="147.4" r="4.8"/>
<circle cx="228.7" cy="153.9" r="4.8"/>
<circle cx="144.3" cy="232" r="4.8"/>
</g>
<path d="M145.4 131.2h1l-.6 3.3zM172.8 86l1 .3-1.3 3.1zM161 130.5l3.4-.1-.1 1zM162.7 154.5l3.2-.5v1zM137.6 159.3l.8 3.3-1 .1zM78.1 145.1l3.3 .3-3.3 .7zM88.9 136.1l3.2 .9-3.3 .2z" fill="#000"/>
<g font-size="5">
<text x="256.9" y="248.4">ĐỒ ÁN MÔN HỌC: HỆ THỐNG CƠ ĐIỆN TỬ</text>
<text x="256.4" y="260.1">CÁNH TAY ROBOT HÀN 3 BẬC TỰ DO RRR</text>
</g>
<g font-size="4.9">
<text x="311.7" y="272.7">BẢN VẼ LẮP</text>
<text x="317.7" y="278.6">KHÂU 3</text>
</g>
<g font-size="4.7">
<text x="146.5" y="58">1</text>
<text x="179" y="58">2</text>
<text x="32.9" y="132.8">7</text>
<text x="227.4" y="139.4">3</text>
<text x="32.9" y="149.1">6</text>
<text x="227.4" y="155.6">4</text>
<text x="143.1" y="233.7">5</text>
</g>
<g font-size="4.6">
<text x="282.5" y="10.9">7</text>
<text x="314" y="10.9">Mỏ hàn</text>
<text x="359.6" y="10.9">Alloy Steel (SS)</text>
<text x="405.1" y="10.9">1</text>
<text x="282.5" y="19.1">6</text>
<text x="308.3" y="19.1">Bu lông M2.5</text>
<text x="359.6" y="19.1">Alloy Steel (SS)</text>
<text x="405.1" y="19.1">1</text>
<text x="282.5" y="27.3">5</text>
<text x="310" y="27.3">Bu lông M3</text>
<text x="359.6" y="27.3">Alloy Steel (SS)</text>
<text x="405.1" y="27.3">3</text>
<text x="282.5" y="35.4">4</text>
<text x="309.5" y="35.4">Đai ốc M2.5</text>
<text x="359.6" y="35.4">Alloy Steel (SS)</text>
<text x="405.1" y="35.4">1</text>
<text x="282.5" y="43.6">3</text>
<text x="306.3" y="43.6">Tấm gá dây hàn</text>
<text x="359.6" y="43.6">Alloy Steel (SS)</text>
<text x="405.1" y="43.6">2</text>
<text x="282.5" y="51.8">2</text>
<text x="314.4" y="51.8">Khâu 3</text>
<text x="359.6" y="51.8">Alloy Steel (SS)</text>
<text x="405.1" y="51.8">1</text>
<text x="282.5" y="60">1</text>
<text x="311.2" y="60">Đai ốc M3</text>
<text x="359.6" y="60">Alloy Steel (SS)</text>
<text x="405.1" y="60">3</text>
<text x="279.3" y="68.2">STT</text>
<text x="310" y="68.2">Tên chi tiết</text>
<text x="366.9" y="68.2">Vật liệu</text>
<text x="402.6" y="68.2">S.lg</text>
</g>
<text font-size="4.2" x="304.2" y="290.1">Vật liệu: Alloy Steel (SS)</text>
<g font-size="3.5">
<text x="200" y="268.7">TR.Nhiệm</text>
<text x="229.4" y="268.7">Họ tên</text>
<text x="263.3" y="268.5">Ký</text>
<text x="282.4" y="268.7">Ngày</text>
<text x="357.1" y="268.7">Tỉ lệ: 1:2</text>
<text x="384.6" y="268.7">Khối lượng: 0,46Kg</text>
<text x="203.4" y="275.8">Th.kế</text>
<text x="222.2" y="275.8">Trần Khoa Điềm</text>
<text x="282" y="275.8">31/12</text>
<text x="357.6" y="275.8">Tờ: 1</text>
<text x="385.4" y="275.8">Số tờ: 1</text>
<text x="356.6" y="281.1">TRƯỜNG ĐẠI HỌC: THỦY LỢI</text>
<text x="202.8" y="283.1">H. dẫn</text>
<text x="217.2" y="283.1">Th.S Nguyễn Tiến Thịnh</text>
<text x="282" y="283.1">31/12</text>
<text x="356.6" y="285.6">Khoa: Cơ khí</text>
<text x="203.2" y="290.1">Duyệt</text>
<text x="356.6" y="290.1">Lớp: 62CĐT4</text>
</g>
</svg>
